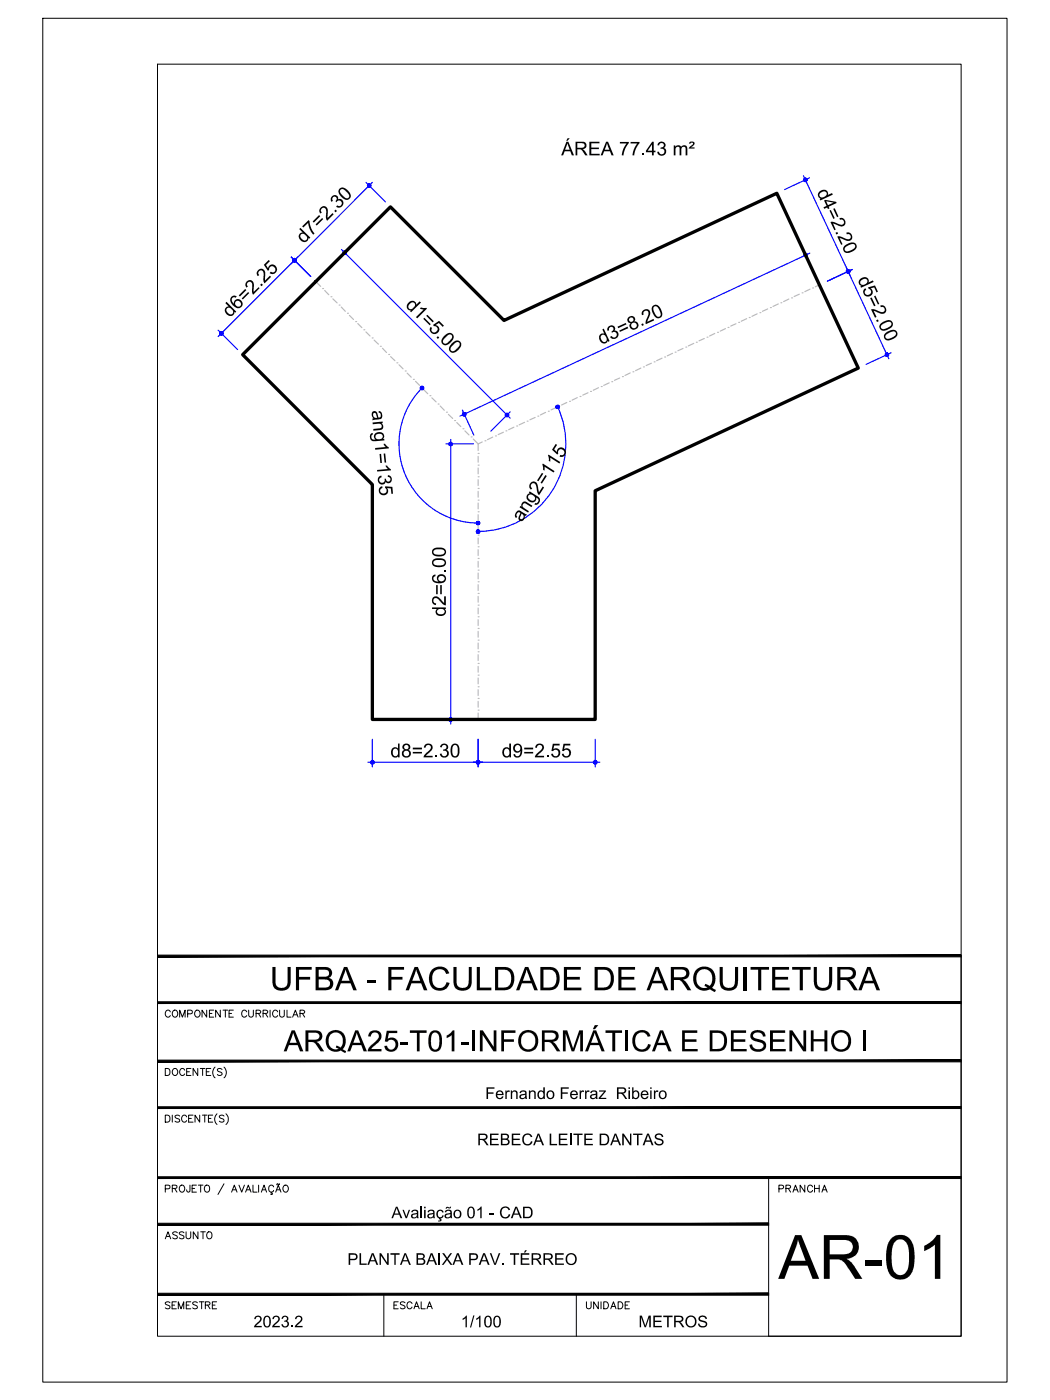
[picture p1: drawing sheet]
<svg xmlns="http://www.w3.org/2000/svg" width="229mm" height="305mm" viewBox="0 0 229 305" stroke-linecap="round" stroke-linejoin="round" font-family="sans-serif">
<!-- layer: ARQ_EIXO CINZA 04 -->
<g fill="none" stroke="#bababa" stroke-width=".25">
<path d="M68.7 61.3l1.1 1.1M70.2 62.8h.1M70.7 63.2l.9 1M72.1 64.6h.1M72.5 65.1l.9 .9M73.8 66.4h.1M74.3 66.8l.9 1M75.6 68.2h.1M76.1 68.7l.9 .9M77.4 70h.1M77.9 70.4l.9 .9M79.2 71.8h.1"/>
<path d="M79.7 72.3l.9 .9M81 73.6h.1M81.4 74l1 .9M82.8 75.4h.1M83.3 75.8l.9 1M84.6 77.2h.1M85 77.6l1 .9M86.4 79h.1M86.9 79.4l.9 .9M140.1 79.9h.1M141.8 79.1l-1.1 .5M142.4 78.8h.1"/>
<path d="M144.1 78l-1.1 .5M144.7 77.7h.1M146.4 76.9l-1.1 .6M147 76.7h.1M148.7 75.9l-1.1 .5M149.3 75.6h.1M151 74.8l-1.1 .5M151.6 74.5h.1M153.3 73.7l-1.1 .5M153.9 73.4h.1M155.6 72.6l-1.1 .6M156.2 72.3h.1"/>
<path d="M157.9 71.5l-1.1 .6M158.5 71.3h.1M160.2 70.5l-1.1 .5M160.8 70.2h.1M162.6 69.4l-1.2 .5M163.1 69.1h.1M164.8 68.3l-1.1 .6M165.4 68.1h.1M167.1 67.3l-1.1 .5M167.7 67h.1M169.5 66.2l-1.2 .5M170 65.9h.1"/>
<path d="M171.7 65.1l-1.1 .6M172.3 64.9h.1M174 64.1l-1.1 .5M174.6 63.8h.1M176.4 62.9l-1.2 .6M176.9 62.7h.1M178.4 62l-.9 .4M88.2 80.8h.1M88.6 81.2l.9 .9M90 82.6h.1M90.5 83l.9 .9M91.8 84.4h.1"/>
<path d="M92.2 84.8l.9 .9M93.6 86.1h.1M94 86.6l1 .9M95.4 88h.1M95.8 88.4l.9 .9M97.2 89.7h.1M97.6 90.2l1 .9M99 91.6h.1M99.4 92l.9 .9M100.8 93.3h.1M101.2 93.8l.9 .9M102.6 95.1h.1"/>
<path d="M103 95.6l1.1 1M104.1 98.7h.1M104.1 99.4v1.2M105 96.2l-.9 .4v1.5M105.6 96h.1M107.3 95.2l-1.2 .5M107.9 94.9h.1M109.6 94.1l-1.1 .5M110.2 93.8h.1M111.9 93l-1.2 .6M112.5 92.8h.1M114.2 91.9l-1.2 .6"/>
<path d="M114.8 91.7h.1M116.5 90.9l-1.1 .5M117.1 90.6h.1M118.8 89.8l-1.2 .5M119.4 89.5h.1M121.1 88.7l-1.1 .5M121.7 88.4h.1M123.4 87.6l-1.1 .6M124 87.4h.1M125.7 86.6l-1.2 .5M126.3 86.3h.1M128 85.5l-1.1 .5"/>
<path d="M128.6 85.2h.1M130.3 84.4l-1.1 .6M130.9 84.2h.1M132.6 83.4l-1.2 .5M133.2 83.1h.1M134.9 82.3l-1.1 .5M135.5 82h.1M137.2 81.2l-1.1 .5M137.8 80.9h.1M139.5 80.1l-1.1 .6M104.1 119h.1M104.1 116.5h.1"/>
<path d="M104.1 114h.1M104.1 111.4h.1M104.1 108.9h.1M104.1 106.3h.1M104.1 103.8h.1M104.1 101.3h.1M104.1 101.9v1.3M104.1 104.4v1.3M104.1 107v1.2M104.1 109.5v1.3M104.1 112.1v1.2M104.1 114.6v1.3"/>
<path d="M104.1 117.1v1.3M104.1 119.7v1.2M104.1 139.4h.1M104.1 136.8h.1M104.1 134.3h.1M104.1 131.7h.1M104.1 129.2h.1M104.1 126.7h.1M104.1 124.1h.1M104.1 121.6h.1M104.1 122.2v1.3M104.1 124.8v1.2"/>
<path d="M104.1 127.3v1.3M104.1 129.8v1.3M104.1 132.4v1.2M104.1 134.9v1.3M104.1 137.5v1.2M104.1 140v1.3M104.1 154.6h.1M104.1 152.1h.1M104.1 149.5h.1M104.1 147h.1M104.1 144.4h.1M104.1 141.9h.1"/>
<path d="M104.1 142.5v1.3M104.1 145.1v1.2M104.1 147.6v1.3M104.1 150.2v1.2M104.1 152.7v1.3M104.1 155.2v1.4"/>
</g>
<!-- layer: COTA AZUL -->
<g fill="none" stroke="#00f" stroke-width=".25">
<path d="M79.7 39.7l4.2 4.2M81.1 39.7l-33.6 33.6M174.9 38.3l10.2 21.7M176.2 38.7l-5.4 2.6M63.4 56l4.2 4.2M74.3 54.3l36.8 36.8M75.7 54.3l-4.2 4.2M175 54.7l2.5 5.4M176.3 55.1l-76.1 35.5M184.2 58.2l9.3 19.9M185.5 58.7l-5.4 2.5M47.5 71.9l4.2 4.2"/>
<path d="M194 76.8l-5.4 2.5M91.9 84.4a17.3 17.3 0 0 0-3.7 18.8 17.3 17.3 0 0 0 15.9 10.7M97.1 96.6h6M98.1 95.7v61.9M100.7 89.3l2.5 5.4M111.1 89.7l-4.3 4.2M121.4 88.6a19.1 19.1 0 0 1-17.3 27.1M97.1 156.6h6M80.1 165.9h50.5M81.1 161v6M104.1 161v6M129.6 161v6"/>
</g>
<g fill="#00f" stroke="#00f" stroke-width=".22">
<path d="M74.8 54.7l-.1 .2 .3 .1zM74.7 54.9l.3 .1-.3 .1zM74.7 55.1l.1 .2 .2-.3z"/>
<path d="M75 55l-.2 .3 .1 .1zM75 55l.1 .4h-.2zM75 55l.1 .4 .2-.1z"/>
<path d="M75 55l.3 .3 .1-.2zM75 55l.4-.1v.2zM75 55l.4-.1-.1-.2z"/>
<path d="M75.1 54.7l-.1 .3 .3-.3zM74.9 54.7h.2l-.1 .3zM74.8 54.7l.2 .3-.1-.3z"/>
<path d="M110.4 90.3l.3 .3v-.1zM110.4 90.3h.3v.2zM110.4 90.3h.3v-.2z"/>
<path d="M110.5 90l-.1 .3 .3-.2zM110.3 90h.2l-.1 .3zM110.1 90.1l.3 .2-.1-.3z"/>
<path d="M110.1 90.1l-.1 .2h.4zM110 90.3h.4l-.4 .2zM110 90.5l.1 .1 .3-.3z"/>
<path d="M110.1 90.6l.2 .1 .1-.4zM110.4 90.3l.1 .4h-.2zM110.4 90.3l.1 .4 .2-.1z"/>
<path d="M97.9 96.4l.2 .2v-.3zM97.9 96.4l.2 .2-.3-.1zM97.8 96.5l-.1 .1h.4z"/>
<path d="M97.7 96.6l.1 .3 .3-.3zM97.8 96.9l.3-.3-.2 .4zM98.1 96.6l-.2 .4h.2z"/>
<path d="M98.1 96.6v.4h.2zM98.1 96.6l.3 .3-.1 .1zM98.1 96.6l.3 .3 .1-.3z"/>
<path d="M98.1 96.6h.4l-.1-.1zM98.3 96.4l.1 .1-.3 .1zM98.1 96.3v.3l.2-.2z"/>
<path d="M98.1 156.6v.4h.2zM98.1 156.6l.3 .2-.1 .2zM98.1 156.6l.3 .2 .1-.2z"/>
<path d="M98.1 156.6h.4l-.1-.1zM98.3 156.3l.1 .2-.3 .1zM98.1 156.3v.3l.2-.3z"/>
<path d="M97.9 156.3l.2 .3v-.3zM97.9 156.3l.2 .3-.3-.1zM97.8 156.5l-.1 .1h.4z"/>
<path d="M97.7 156.6l.1 .2 .3-.2zM97.8 156.8l.3-.2-.2 .4zM98.1 156.6l-.2 .4h.2z"/>
<path d="M100.7 90.3l.1 .2 .3-.3zM101.1 90.2l-.1 .4-.2-.1zM101.1 90.2l-.1 .4h.2z"/>
<path d="M101.1 90.2l.1 .4 .2-.2zM101.1 90.2h.3v.2zM101.1 90.2h.3v-.2z"/>
<path d="M101.3 89.9l-.2 .3 .3-.2zM101.1 89.8l.2 .1-.2 .3zM100.9 89.8l.2 .4v-.4z"/>
<path d="M100.8 90l.3 .2-.2-.4zM100.8 90l.3 .2h-.4zM100.7 90.2v.1l.4-.1z"/>
<path d="M175.6 55.2l-.2 .3 .3-.1zM175.4 55.2h.2l-.2 .3zM175.2 55.2l.2 .3v-.3z"/>
<path d="M175.2 55.2l-.1 .1 .3 .2zM175.1 55.3l.3 .2h-.4zM175 55.5v.2l.4-.2z"/>
<path d="M175 55.7l.2 .1 .2-.3zM175.4 55.5l-.1 .4-.1-.1zM175.4 55.5l-.1 .4h.3z"/>
<path d="M175.4 55.5l.2 .4 .1-.1zM175.4 55.5l.4 .1-.1 .2zM175.4 55.5l.4 .1-.1-.2z"/>
<path d="M175.2 38.8l-.2 .1 .3 .3zM175 38.9l.3 .3-.3-.1zM175 39.1v.2l.3-.1z"/>
<path d="M175 39.3l.1 .2 .2-.3zM175.3 39.2v.3h-.2zM175.3 39.2v.3h.2z"/>
<path d="M175.3 39.2l.2 .3 .1-.1zM175.3 39.2h.4l-.1 .2zM175.3 39.2h.4v-.2z"/>
<path d="M175.6 38.9l-.3 .3 .4-.2zM175.4 38.8l.2 .1-.3 .3zM175.2 38.8l.1 .4 .1-.4z"/>
<path d="M184.7 59.1l.1 .3 .2-.1zM184.7 59.1h.3v.2zM184.7 59.1h.3v-.2z"/>
<path d="M184.9 58.8l-.2 .3 .3-.2zM184.7 58.7l.2 .1-.2 .3zM184.5 58.8l.2 .3v-.4z"/>
<path d="M184.3 58.9l.4 .2-.2-.3zM184.3 58.9l.4 .2h-.4zM184.3 59.1v.2l.4-.2z"/>
<path d="M184.3 59.3l.1 .1 .3-.3zM184.7 59.1l-.1 .4-.2-.1zM184.7 59.1l-.1 .4 .2-.1z"/>
<path d="M184.3 58.9l.4 .2-.2-.3zM184.3 58.9l.4 .2h-.4zM184.3 59.1v.2l.4-.2z"/>
<path d="M184.3 59.3l.1 .1 .3-.3zM184.7 59.1l-.1 .4-.2-.1zM184.7 59.1l-.1 .4 .2-.1z"/>
<path d="M184.7 59.1l.1 .3 .2-.1zM184.7 59.1h.3v.2zM184.7 59.1h.3v-.2z"/>
<path d="M184.9 58.8l-.2 .3 .3-.2zM184.7 58.7l.2 .1-.2 .3zM184.5 58.8l.2 .3v-.4z"/>
<path d="M193.1 77.2l.2 .4 .1-.2zM193.1 77.2l.4 .1-.1 .1zM193.1 77.2l.4 .1-.1-.3z"/>
<path d="M193.3 76.9l-.2 .3 .3-.2zM193.1 76.8l.2 .1-.2 .3zM193 76.9l.1 .3v-.4z"/>
<path d="M192.8 77l.3 .2-.1-.3zM192.8 77l.3 .2h-.4zM192.7 77.2v.2l.4-.2z"/>
<path d="M192.7 77.4l.2 .1 .2-.3zM193.1 77.2v.4l-.2-.1zM193.1 77.2v.4h.2z"/>
<path d="M64.2 56.3l-.1 .4 .3-.3zM64 56.3h.2l-.1 .4zM63.8 56.4l.3 .3-.1-.4z"/>
<path d="M63.8 56.4v.2l.3 .1zM63.8 56.6l.3 .1-.3 .1zM63.8 56.8v.1l.3-.2z"/>
<path d="M64.1 56.7l-.3 .2 .2 .1zM64.1 56.7l.1 .3h-.2zM64.1 56.7l.1 .3 .2-.1z"/>
<path d="M64.1 56.7l.3 .2 .1-.1zM64.1 56.7l.4-.1v.2zM64.1 56.7l.4-.1-.1-.2z"/>
<path d="M47.9 72.9h.2l.1-.3zM48.2 72.6l.1 .3h-.2zM48.2 72.6l.1 .3h.2z"/>
<path d="M48.2 72.6l.3 .3 .1-.2zM48.2 72.6l.4-.1v.2zM48.5 72.3l-.3 .3 .4-.1z"/>
<path d="M48.3 72.2l-.1 .4 .3-.3zM48.1 72.2h.2l-.1 .4zM47.9 72.3l.3 .3-.1-.4z"/>
<path d="M47.9 72.3l-.1 .2 .4 .1zM47.8 72.5l.4 .1-.4 .1zM47.8 72.7l.1 .2 .3-.3z"/>
<path d="M64.1 56.7l-.3 .2 .2 .1zM64.1 56.7l.1 .3h-.2zM64.1 56.7l.1 .3 .2-.1z"/>
<path d="M64.1 56.7l.3 .2 .1-.1zM64.1 56.7l.4-.1v.2zM64.1 56.7l.4-.1-.1-.2z"/>
<path d="M64.2 56.3l-.1 .4 .3-.3zM64 56.3h.2l-.1 .4zM63.8 56.4l.3 .3-.1-.4z"/>
<path d="M63.8 56.4v.2l.3 .1zM63.8 56.6l.3 .1-.3 .1zM63.8 56.8v.1l.3-.2z"/>
<path d="M80.5 40l-.2 .4 .3-.3zM80.3 40h.2l-.2 .4zM80.1 40.1l.2 .3v-.4z"/>
<path d="M80.1 40.1l-.1 .2 .3 .1zM80 40.3l.3 .1-.3 .1zM80 40.5l.1 .2 .2-.3z"/>
<path d="M80.1 40.7l.2 .1v-.4zM80.3 40.4l.2 .4h-.2zM80.3 40.4l.2 .4 .1-.1z"/>
<path d="M80.3 40.4l.3 .3 .1-.2zM80.3 40.4l.4-.1v.2zM80.3 40.4l.4-.1-.1-.2z"/>
<path d="M104.1 165.9h.4l-.1-.1zM104.3 165.7l.1 .1-.3 .1zM104.1 165.6v.3l.2-.2z"/>
<path d="M103.9 165.7l.2 .2v-.3zM103.9 165.7l.2 .2-.3-.1zM103.8 165.8l-.1 .1h.4z"/>
<path d="M103.7 165.9l.1 .3 .3-.3zM103.8 166.2l.3-.3-.2 .4zM104.1 165.9l-.2 .4h.2z"/>
<path d="M104.1 165.9v.4h.2zM104.1 165.9l.3 .3-.1 .1zM104.1 165.9l.3 .3 .1-.3z"/>
<path d="M80.7 165.9l.1 .3 .3-.3zM80.8 166.2l.3-.3-.2 .4zM81.1 165.9l-.2 .4h.2z"/>
<path d="M81.1 165.9v.4h.2zM81.1 165.9l.3 .3-.1 .1zM81.1 165.9l.3 .3v-.3z"/>
<path d="M81.1 165.9h.3v-.1zM81.3 165.7l.1 .1-.3 .1zM81.1 165.6v.3l.2-.2z"/>
<path d="M80.9 165.7l.2 .2v-.3zM80.8 165.8l.1-.1 .2 .2zM80.8 165.8l-.1 .1h.4z"/>
<path d="M129.6 165.9h.4l-.1-.1zM129.8 165.7l.1 .1-.3 .1zM129.6 165.6v.3l.2-.2z"/>
<path d="M129.4 165.7l.2 .2v-.3zM129.2 165.8l.2-.1 .2 .2zM129.2 165.8v.1h.4z"/>
<path d="M129.2 165.9v.3l.4-.3zM129.2 166.2l.4-.3-.2 .4zM129.6 165.9l-.2 .4h.2z"/>
<path d="M129.6 165.9v.4h.2zM129.6 165.9l.3 .3-.1 .1zM129.6 165.9l.3 .3 .1-.3z"/>
<path d="M103.7 165.9l.1 .3 .3-.3zM103.8 166.2l.3-.3-.2 .4zM104.1 165.9l-.2 .4h.2z"/>
<path d="M104.1 165.9v.4h.2zM104.1 165.9l.3 .3-.1 .1zM104.1 165.9l.3 .3 .1-.3z"/>
<path d="M104.1 165.9h.4l-.1-.1zM104.3 165.7l.1 .1-.3 .1zM104.1 165.6v.3l.2-.2z"/>
<path d="M103.9 165.7l.2 .2v-.3zM103.9 165.7l.2 .2-.3-.1zM103.8 165.8l-.1 .1h.4z"/>
<path d="M92 84.1l-.1 .4 .3-.3zM91.8 84.1h.2l-.1 .4zM91.6 84.2l.3 .3-.1-.4z"/>
<path d="M91.6 84.2l-.1 .2 .4 .1zM91.5 84.4l.4 .1-.4 .1zM91.5 84.6l.1 .2 .3-.3z"/>
<path d="M91.6 84.8h.2l.1-.3zM91.9 84.5l.1 .3h-.2zM91.9 84.5l.1 .3h.2z"/>
<path d="M91.9 84.5l.3 .3v-.2zM91.9 84.5l.3-.1v.2zM91.9 84.5l.3-.1v-.2z"/>
<path d="M104.1 113.9h.4l-.1-.2zM104.3 113.6l.1 .1-.3 .2zM104.1 113.5v.4l.2-.3z"/>
<path d="M103.9 113.6l.2 .3v-.4zM103.9 113.6l.2 .3-.3-.2zM103.8 113.7l-.1 .2h.4z"/>
<path d="M103.7 113.9l.1 .2 .3-.2zM103.8 114.1l.3-.2-.2 .3zM104.1 113.9l-.2 .3 .2 .1z"/>
<path d="M104.1 113.9v.4l.2-.1zM104.1 113.9l.3 .2-.1 .1zM104.1 113.9l.3 .2 .1-.2z"/>
<path d="M103.7 115.7l.1 .3 .3-.3zM103.8 116l.3-.3-.2 .4zM104.1 115.7l-.2 .4h.2z"/>
<path d="M104.1 115.7v.4h.2zM104.1 115.7l.3 .3-.1 .1zM104.1 115.7l.3 .3 .1-.3z"/>
<path d="M104.1 115.7h.4l-.1-.1zM104.3 115.4l.1 .2-.3 .1zM104.1 115.4v.3l.2-.3z"/>
<path d="M103.9 115.4l.2 .3v-.3zM103.9 115.4l.2 .3-.3-.1zM103.8 115.6l-.1 .1h.4z"/>
<path d="M121.1 88.4l.3 .2-.2-.3zM121.1 88.4l.3 .2h-.4zM121 88.6v.1l.4-.1z"/>
<path d="M121 88.7l.2 .2 .2-.3zM121.4 88.6v.3h-.2zM121.4 88.6v.3h.1z"/>
<path d="M121.4 88.6l.1 .3 .2-.1zM121.4 88.6h.4l-.1 .2zM121.4 88.6h.4l-.1-.2z"/>
<path d="M121.6 88.3l-.2 .3 .3-.2zM121.4 88.2l.2 .1-.2 .3zM121.2 88.3l.2 .3v-.4z"/>
</g>
<!-- layer: 0 -->
<path d="M68.7 61.3l16.3-16.3 24.7 24.8 59.4-27.7 17.8 38-57.3 26.7v49.8h-48.5v-51.1l-28.3-28.3z" fill="none" stroke="#000" stroke-width=".72"/>
<!-- layer: MRG_EXTERNA -->
<path d="M9.3 4h209.9v296.9h-209.9z" fill="none" stroke="#000" stroke-width=".22"/>
<!-- layer: MRG_INTERNA -->
<path d="M34.3 14h175v276.9h-175z" fill="none" stroke="#000" stroke-width=".22"/>
<!-- layer: SIMB_01 -->
<g fill="#000" stroke="#000" stroke-width=".22">
<path d="M34.3 218.1v.4l175-.4zM34.3 218.5l175-.4v.4z"/>
<path d="M34.3 207.9v.4l175-.4zM34.3 208.3l175-.4v.4z"/>
<path d="M34.3 230.8v.4l175-.4zM34.3 231.2l175-.4v.4z"/>
<path d="M34.3 256.2v.4l175-.4zM34.3 256.6l175-.4v.4z"/>
<path d="M34.3 241v.3l175-.3zM34.3 241.3l175-.3v.3z"/>
<path d="M34.3 266.3v.4l133-.4zM34.3 266.7l133-.4v.4z"/>
<path d="M34.3 282h133v-.4zM34.3 281.6h133l-133 .4z"/>
</g>
<g fill="none" stroke="#000" stroke-width=".22">
<path d="M45 219.9v1.5l-1-1.5v1.5M46.5 219.9h-.9v1.5h.9M48 219.9v1.5l-1.1-1.5v1.5M48.6 219.9h1M49.1 219.9v1.5M50.8 219.9h-.9v1.5h.9M54.1 219.9v1.1l.5 .4h.3l.3-.4v-1.1M58.8 219.9v1.5M60.9 219.9v1.1l.4 .4 .5-.2 .1-1.3M62.5 219.9v1.5h.9M209.3 208.1v82.8h-42v-34.5M36 232.6h.5a.82 .82 0 0 1 .5 .8 .82 .82 0 0 1-.5 .7h-.5z"/>
<path d="M37.1 220.3a.56 .56 0 0 0-.7-.4 .56 .56 0 0 0-.4 .6 .63 .63 0 0 0 .2 .8 .63 .63 0 0 0 .9-.2M37.7 220.1a.72 .72 0 0 1 1 .2 .72 .72 0 0 1-.3 1.1 .72 .72 0 0 1-.9-.4 .72 .72 0 0 1 .2-.9zM37.7 232.8a.72 .72 0 0 1 1 .2 .72 .72 0 0 1-.3 1.1 .72 .72 0 0 1-.9-.4 .72 .72 0 0 1 .2-.9zM39.1 221.4v-1.5l.6 1.5 .6-1.5v1.5M40.2 233a.56 .56 0 0 0-.6-.4 .56 .56 0 0 0-.5 .6 .63 .63 0 0 0 .3 .8 .63 .63 0 0 0 .8-.2M40.6 233.3h.6M40.9 220.7l.9-.1v-.5l-.3-.2h-.6v1.5M41.6 232.6h-1v1.5h1M42.7 220a.71 .71 0 0 1 .9 .7 .71 .71 0 0 1-.9 .7l-.3-.5v-.4zM43.1 232.6v1.5l-1.1-1.5v1.5M43.6 232.6h1M44.1 232.6v1.5"/>
<path d="M44.9 233.3h.6M45.6 220.6h.5M45.9 232.6h-1v1.5h1M46.8 232.3a1.57 1.57 0 0 0 0 2.4M48.3 232.8l-.3-.2-.7 .2 .2 .4 .5 .2 .3 .3v.2l-.3 .2-.7-.2M48.8 232.3a1.57 1.57 0 0 1 0 2.4M49.9 220.6h.5M53.7 220.3a.56 .56 0 0 0-.6-.4 .56 .56 0 0 0-.5 .6 .63 .63 0 0 0 .3 .8 .63 .63 0 0 0 .8-.2M55.8 220.6h.8l.2-.4-.4-.3h-.6v1.5M56.3 220.6l.5 .8M57.3 220.6h.8l.2-.4-.4-.3h-.6v1.5M57.8 220.6l.5 .8"/>
<path d="M60.5 220.3a.56 .56 0 0 0-.7-.4 .56 .56 0 0 0-.4 .6 .63 .63 0 0 0 .2 .8 .63 .63 0 0 0 .9-.2M63.7 221.4l.6-1.5 .6 1.5M65.3 220.6h.9l.1-.4-.3-.3h-.7v1.5M65.8 220.6l.5 .8M36 242.8h.5a.82 .82 0 0 1 .5 .7 .82 .82 0 0 1-.5 .8h-.5zM36 258.8l.9-.1 .1-.6-1-.1v1.5M37.5 258.7l1-.1v-.5l-1-.1v1.5M37.5 242.8v1.5M38 258.7l.5 .8M39.1 243l-.3-.2-.7 .2 .2 .4 .7 .3 .1 .2v.2l-.3 .2-.7-.2M39.2 258.2a.72 .72 0 0 1 1 .2 .72 .72 0 0 1-.3 1.1 .72 .72 0 0 1-.9-.4 .72 .72 0 0 1 .2-.9zM40.6 243.2a.56 .56 0 0 0-.6-.4 .56 .56 0 0 0-.5 .6 .63 .63 0 0 0 .3 .8 .63 .63 0 0 0 .8-.2"/>
<path d="M41.1 243.5h.6M41.4 258l-.1 1.4-.4 .1-.2-.1-.1-.4M41.8 258.7h.6M42 242.8h-.9v1.5h.9M42.8 258h-1v1.5h1M43.2 258h1M43.5 242.8v1.5l-1-1.5v1.5M43.7 258v1.5M44.1 242.8h1M44.6 242.8v1.5M44.6 258.2a.63 .63 0 0 1 .8-.1 .63 .63 0 0 1 .2 .9 .57 .57 0 0 1-.5 .6 .57 .57 0 0 1-.6-.6zM45.4 243.5h.5"/>
<path d="M46.3 242.8h-.9v1.5h.9M47.2 242.5a1.57 1.57 0 0 0 0 2.3M48.8 243l-.4-.2-.6 .2 .1 .4 .7 .3 .2 .2v.2l-.4 .2-.6-.2M48.8 257.7l-1.3 2.4M49.2 242.5a1.57 1.57 0 0 1 0 2.3M50.4 259.5l.6-1.5 .6 1.5M50.7 259h.7M52 258l.6 1.5 .6-1.5M53.5 259.5l.6-1.5 .6 1.5M53.7 259h.7M55.1 258v1.5h.9M56.3 258v1.5"/>
<path d="M56.9 259.5l.6-1.5 .5 1.5M57.1 259h.7M59.1 259.5v.3l.2 .2h-.4M59.6 258.4a.6 .6 0 0 0-.9-.3 .6 .6 0 0 0-.2 .9 .54 .54 0 0 0 .4 .5 .54 .54 0 0 0 .7-.3M60 259.5l.6-1.5 .6 1.5M60.2 259h.8M60.3 257.8l-.1 .1M60.3 257.8h.2M60.5 257.8l.1 .1M60.6 257.9h.2M60.9 257.7l-.1 .2M61.8 258.2a.72 .72 0 0 1 1 .2 .72 .72 0 0 1-.3 1.1 .72 .72 0 0 1-.9-.4 .72 .72 0 0 1 .2-.9z"/>
<path d="M83.6 281.8v9.1M125.5 281.8v9.1"/>
</g>
<text font-size="13.3" x="169.5" y="278.4">AR-01</text>
<text font-size="7.1" x="58.8" y="215.6">UFBA - FACULDADE DE ARQUITETURA</text>
<text font-size="6.4" x="61.8" y="228.9">ARQA25-T01-INFORMÁTICA E DESENHO I</text>
<g font-size="4.4">
<text x="168.3" y="260.7">PRANCHA</text>
<text x="34.9" y="270.9">ASSUNTO</text>
<text x="34.9" y="286.1">SEMESTRE</text>
<text x="84.7" y="286.1">ESCALA</text>
<text x="126.3" y="286.1">UNIDADE</text>
</g>
<g font-size="4.2">
<text x="122.2" y="33.8">ÁREA 77.43 m²</text>
<text x="177.8" y="41.8" transform="rotate(65 177.8 41.8)">d4=2.20</text>
<text x="66.1" y="53.2" transform="rotate(-45 66.1 53.2)">d7=2.30</text>
<text x="186.6" y="60.8" transform="rotate(65 186.6 60.8)">d5=2.00</text>
<text x="50" y="69.3" transform="rotate(-45 50 69.3)">d6=2.25</text>
<text x="88.1" y="66.5" transform="rotate(45 88.1 66.5)">d1=5.00</text>
<text x="130.9" y="75.1" transform="rotate(-25 130.9 75.1)">d3=8.20</text>
<text x="80.9" y="89.4" transform="rotate(85 80.9 89.4)">ang1=135</text>
<text x="113.5" y="113.8" transform="rotate(-58 113.5 113.8)">ang2=115</text>
<text x="97.1" y="134.2" transform="rotate(-90 97.1 134.2)">d2=6.00</text>
<text x="85" y="164.9">d8=2.30</text>
<text x="109.2" y="164.9">d9=2.55</text>
</g>
<g font-size="3.5">
<text x="105.6" y="239.3">Fernando Ferraz Ribeiro</text>
<text x="103.8" y="249.3">REBECA LEITE DANTAS</text>
<text x="85.2" y="265.2">Avaliação 01 - CAD</text>
<text x="75.6" y="275.4">PLANTA BAIXA PAV. TÉRREO</text>
<text x="55.2" y="289">2023.2</text>
<text x="100.3" y="289">1/100</text>
<text x="139" y="289">METROS</text>
</g>
</svg>
